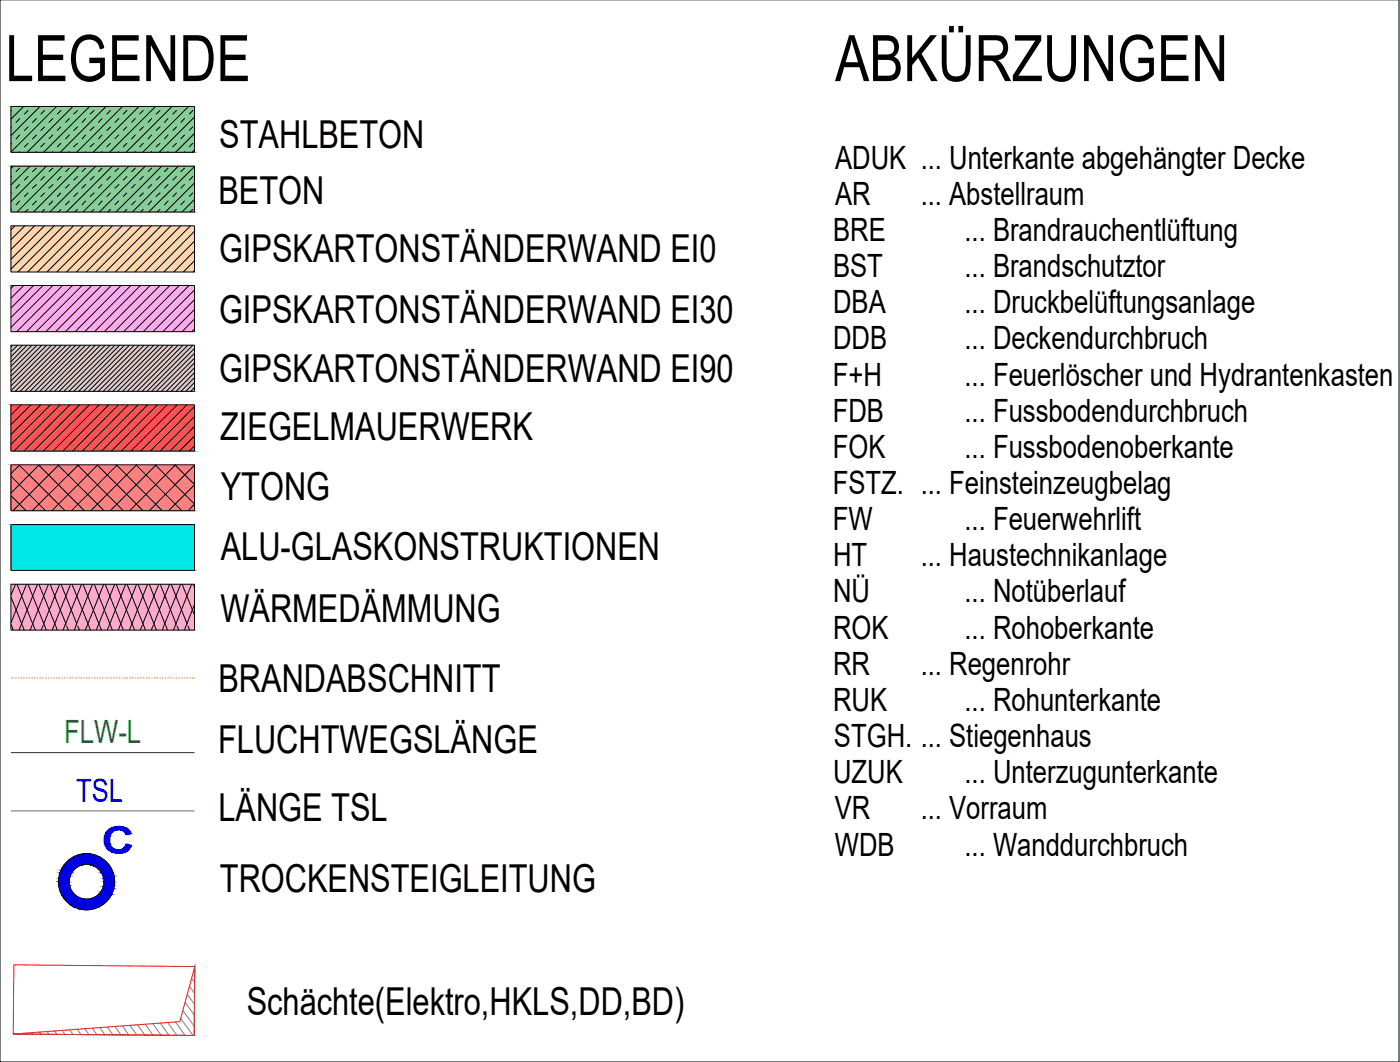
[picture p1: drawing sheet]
<svg xmlns="http://www.w3.org/2000/svg" width="206mm" height="156mm" viewBox="0 0 206 156" stroke-linecap="round" stroke-linejoin="round" font-family="sans-serif">
<!-- layer: G-ANNO-TTLB -->
<path d="M1.6 77l27 6.7v-6.7zM1.6 77l27 6.7h-27z" fill="#00e8e8" stroke="#00e8e8" stroke-width=".15"/>
<g fill="none" stroke="#000" stroke-width=".15">
<path d="M1.6 15.6h27v6.8h-27zM1.7 16.2l-.1 .1M1.7 18.6l-.1 .1M2.9 17.4l-.6 .6M2.9 19.8l-.6 .6M3.5 15.6l-1.9 1.9M4.1 16.2l-.5 .6M4.1 18.6l-.5 .6M5.4 17.4l-.7 .6M5.4 19.8l-.7 .6M5.9 15.6l-4.3 4.3M6.6 16.2l-.6 .6"/>
<path d="M6.6 18.6l-.6 .6M7.8 17.4l-.6 .6M7.8 19.8l-.6 .6M8.3 15.6l-6.7 6.7M9 16.2l-.6 .6M9 18.6l-.6 .6M10.2 17.4l-.6 .6M10.2 19.8l-.6 .6M10.7 15.6l-6.7 6.8M11.4 16.2l-.6 .6M11.4 18.6l-.6 .6M12.6 17.4l-.6 .6"/>
<path d="M12.6 19.8l-.6 .6M13.2 15.6l-6.8 6.8M13.8 16.2l-.6 .6M13.8 18.6l-.6 .6M15 17.4l-.6 .6M15 19.8l-.6 .6M15.6 15.6l-6.8 6.8M16.3 16.2l-.6 .6M16.3 18.6l-.6 .6M17.5 17.4l-.7 .6M17.5 19.8l-.7 .6M18 15.6l-6.7 6.8"/>
<path d="M18.7 16.2l-.6 .6M18.7 18.6l-.6 .6M19.9 17.4l-.6 .6M19.9 19.8l-.6 .6M20.4 15.6l-6.7 6.8M21.1 16.2l-.6 .6M21.1 18.6l-.6 .6M22.3 17.4l-.6 .6M22.3 19.8l-.6 .6M22.9 15.6l-6.8 6.8M23.5 16.2l-.6 .6M23.5 18.6l-.6 .6"/>
<path d="M24.7 17.4l-.6 .6M24.7 19.8l-.6 .6M25.3 15.6l-6.8 6.8M26 16.2l-.6 .6M26 18.6l-.6 .6M27.1 17.4l-.6 .6M27.1 19.8l-.6 .6M27.7 15.6l-6.7 6.8M28.4 16.2l-.6 .6M28.4 18.6l-.6 .6M28.6 17.2l-5.2 5.2M28.6 19.6l-2.8 2.8"/>
<path d="M1.6 24.4h27v6.7h-27zM1.6 33.2h27v6.7h-27zM1.7 21l-.1 .1M1.7 25.9l-.1 .1M1.7 28.3l-.1 .1M1.7 30.7l-.1 .1M1.9 24.4l-.3 .3M2.2 33.2l-.6 .6M2.9 22.2l-.1 .2M2.9 24.7l-.6 .5M2.9 27.1l-.6 .6M2.9 29.5l-.6 .6"/>
<path d="M3.6 33.2l-2 2M4.1 21l-.5 .6M4.1 28.3l-.5 .6M4.1 25.9l-.5 .6M4.1 30.7l-.4 .4M4.4 24.4l-2.8 2.7M5.1 33.2l-3.5 3.4M5.4 22.2l-.2 .2M5.4 29.5l-.7 .6M5.4 24.7l-.7 .5M5.4 27.1l-.7 .6M6.5 33.2l-4.9 4.9"/>
<path d="M6.6 21l-.6 .6M6.6 25.9l-.6 .6M6.6 28.3l-.6 .6M6.6 30.7l-.5 .4M6.8 24.4l-5.2 5.2M7.8 22.2l-.2 .2M7.8 29.5l-.6 .6M7.8 24.7l-.6 .5M7.8 27.1l-.6 .6M8 33.2l-6.4 6.3M9 21l-.6 .6M9 25.9l-.6 .6"/>
<path d="M9 28.3l-.6 .6M9 30.7l-.4 .4M9.2 24.4l-6.7 6.7M9.4 33.2l-6.8 6.7M10.2 22.2l-.2 .2M10.2 24.7l-.6 .5M10.2 27.1l-.6 .6M10.2 29.5l-.6 .6M10.8 33.2l-6.7 6.7M11.4 21l-.6 .6M11.4 25.9l-.6 .6M11.4 28.3l-.6 .6"/>
<path d="M11.4 30.7l-.4 .4M11.6 24.4l-6.7 6.7M12.2 33.2l-6.7 6.7M12.6 22.2l-.1 .2M12.6 24.7l-.6 .5M12.6 27.1l-.6 .6M12.6 29.5l-.6 .6M13.7 33.2l-6.8 6.7M13.8 21l-.6 .6M13.8 25.9l-.6 .6M13.8 28.3l-.6 .6M13.8 30.7l-.4 .4"/>
<path d="M14.1 24.4l-6.8 6.7M15 22.2l-.1 .2M15 24.7l-.6 .5M15 27.1l-.6 .6M15 29.5l-.6 .6M15.1 33.2l-6.8 6.7M16.3 21l-.6 .6M16.3 25.9l-.6 .6M16.3 28.3l-.6 .6M16.3 30.7l-.5 .4M16.5 33.2l-6.7 6.7M16.5 24.4l-6.8 6.7"/>
<path d="M17.5 22.2l-.2 .2M17.5 29.5l-.7 .6M17.5 24.7l-.7 .5M17.5 27.1l-.7 .6M17.9 33.2l-6.7 6.7M18.7 21l-.6 .6M18.7 25.9l-.6 .6M18.7 28.3l-.6 .6M18.7 30.7l-.5 .4M18.9 24.4l-6.7 6.7M19.4 33.2l-6.7 6.7M19.9 22.2l-.2 .2"/>
<path d="M19.9 24.7l-.6 .5M19.9 27.1l-.6 .6M19.9 29.5l-.6 .6M20.8 33.2l-6.7 6.7M21.1 21l-.6 .6M21.1 25.9l-.6 .6M21.1 28.3l-.6 .6M21.1 30.7l-.4 .4M21.3 24.4l-6.7 6.7M22.2 33.2l-6.7 6.7M22.3 22.2l-.2 .2M22.3 24.7l-.6 .5"/>
<path d="M22.3 27.1l-.6 .6M22.3 29.5l-.6 .6M23.5 21l-.6 .6M23.5 25.9l-.6 .6M23.5 28.3l-.6 .6M23.5 30.7l-.4 .4M23.7 33.2l-6.8 6.7M23.7 24.4l-6.7 6.7M24.7 22.2l-.1 .2M24.7 24.7l-.6 .5M24.7 27.1l-.6 .6M24.7 29.5l-.6 .6"/>
<path d="M25.1 33.2l-6.7 6.7M26 21l-.6 .6M26 25.9l-.6 .6M26 28.3l-.6 .6M26 30.7l-.5 .4M26.2 24.4l-6.8 6.7M26.5 33.2l-6.7 6.7M27.1 22.2l-.1 .2M27.1 24.7l-.6 .5M27.1 27.1l-.6 .6M27.1 29.5l-.6 .6M28 33.2l-6.8 6.7"/>
<path d="M28.4 21l-.6 .6M28.4 25.9l-.6 .6M28.4 28.3l-.6 .6M28.4 30.7l-.5 .4M28.6 38.3l-1.7 1.6M28.6 22l-.4 .4M28.6 34l-6 5.9M28.6 35.4l-4.5 4.5M28.6 36.8l-3.1 3.1M28.6 39.7l-.2 .2M28.6 24.4l-6.8 6.7M28.6 26.9l-4.3 4.2"/>
<path d="M28.6 29.3l-1.9 1.8M1.6 41.9h27v6.8h-27zM1.6 50.7h27v6.8h-27zM1.6 59.5h27v6.7h-27zM1.7 59.5h-.1M1.9 50.7l-.3 .2M2 41.9l-.4 .4M2.6 50.7l-1 1M3.1 59.5l-1.5 1.4M3.3 50.7l-1.7 1.7M3.5 41.9l-1.9 1.9M4 50.7l-2.4 2.4"/>
<path d="M4.5 59.5l-2.9 2.9M4.7 50.7l-3.1 3.1M4.9 41.9l-3.3 3.3M5.4 50.7l-3.8 3.8M6 59.5l-4.4 4.3M6.1 50.7l-4.5 4.5M6.3 41.9l-4.7 4.7M6.9 50.7l-5.3 5.2M7.4 59.5l-5.8 5.7M7.6 50.7l-6 6M7.7 41.9l-6.1 6.2M8.3 50.7l-6.7 6.7"/>
<path d="M8.8 59.5l-6.7 6.7M9 50.7l-6.8 6.8M9.2 41.9l-6.7 6.8M9.7 50.7l-6.7 6.8M10.2 59.5l-6.7 6.7M10.5 50.7l-6.8 6.8M10.6 41.9l-6.7 6.8M11.1 50.7l-6.7 6.8M11.7 59.5l-6.7 6.7M11.9 50.7l-6.8 6.8M12.1 41.9l-6.8 6.8M12.6 50.7l-6.8 6.8"/>
<path d="M13.1 59.5l-6.8 6.7M13.3 50.7l-6.7 6.8M13.5 41.9l-6.8 6.8M14 50.7l-6.7 6.8M14.6 59.5l-6.8 6.7M14.7 50.7l-6.7 6.8M14.9 41.9l-6.7 6.8M15.5 50.7l-6.8 6.8M16 59.5l-6.8 6.7M16.2 50.7l-6.8 6.8M16.3 41.9l-6.7 6.8M16.9 50.7l-6.8 6.8"/>
<path d="M17.4 59.5l-6.7 6.7M17.6 50.7l-6.8 6.8M17.8 41.9l-6.8 6.8M18.3 50.7l-6.7 6.8M18.8 59.5l-6.7 6.7M19 50.7l-6.7 6.8M19.2 41.9l-6.8 6.8M19.7 50.7l-6.7 6.8M20.3 59.5l-6.8 6.7M20.4 50.7l-6.7 6.8M20.6 41.9l-6.7 6.8M21.2 50.7l-6.8 6.8"/>
<path d="M21.7 59.5l-6.8 6.7M21.9 50.7l-6.7 6.8M22.1 41.9l-6.8 6.8M22.6 50.7l-6.8 6.8M23.1 59.5l-6.7 6.7M23.3 50.7l-6.7 6.8M23.5 41.9l-6.7 6.8M24 50.7l-6.7 6.8M24.6 59.5l-6.8 6.7M24.7 50.7l-6.7 6.8M24.9 41.9l-6.7 6.8M25.4 50.7l-6.7 6.8"/>
<path d="M26 59.5l-6.7 6.7M26.2 50.7l-6.8 6.8M26.3 41.9l-6.7 6.8M26.9 50.7l-6.7 6.8M27.4 59.5l-6.7 6.7M27.6 50.7l-6.7 6.8M27.8 41.9l-6.8 6.8M28.3 50.7l-6.7 6.8M28.6 45.4l-3.3 3.3M28.6 51.2l-6.3 6.3M28.6 59.7l-6.5 6.5M28.6 51.9l-5.6 5.6"/>
<path d="M28.6 52.6l-4.9 4.9M28.6 53.3l-4.2 4.2M28.6 54l-3.5 3.5M28.6 54.7l-2.7 2.8M28.6 55.4l-2 2.1M28.6 56.1l-1.3 1.4M28.6 56.9l-.6 .6M28.6 42.6l-6.1 6.1M28.6 44l-4.7 4.7M28.6 46.8l-1.8 1.9M28.6 48.3l-.4 .4M1.6 77h27v6.7h-27z"/>
<path d="M1.6 68.3h27v6.7h-27zM1.6 72.8l2.2 2.2M1.6 69.9l5.1 5.1M2.8 68.3l6.8 6.7M2.9 68.3l-1.3 1.2M5.7 68.3l6.7 6.7M5.8 68.3l-4.2 4.1M8.5 68.3l6.8 6.7M8.6 68.3l-6.7 6.7M11.4 68.3l6.7 6.7M11.5 68.3l-6.8 6.7M14.3 68.3l6.7 6.7"/>
<path d="M14.4 68.3l-6.8 6.7M17.1 68.3l6.7 6.7M17.2 68.3l-6.7 6.7M20 68.3l6.7 6.7M20.1 68.3l-6.8 6.7M22.8 68.3l5.8 5.7-1 1M22.9 68.3l-6.7 6.7M25.7 68.3l2.9 2.8M25.8 68.3l-6.8 6.7M28.6 61.1l-5.1 5.1M28.6 62.6l-3.6 3.6M28.6 64l-2.2 2.2"/>
<path d="M28.6 65.5l-.8 .7M28.6 68.3l-6.7 6.7M28.6 71.2l-3.8 3.8M1.6 85.8h27v6.7h-27zM1.6 91.7l.1 .2M1.6 87.6l1.7 4.3M1.7 91.8l.2 .7M2.3 85.8l-.7 1.6M2.5 85.8l2.4 6.1M3.3 91.8l.3 .7M3.9 85.8l-2.3 5.7M4.1 85.8l2.5 6.1"/>
<path d="M4.7 91.8l-.3 .7M4.8 91.7l.4 .8M5.5 85.8l-2.7 6.7M5.7 85.8l2.7 6.7M6.3 91.8l-.2 .7M6.5 91.7l.3 .8M7.1 85.8l-2.3 5.8M7.4 85.8l.8 2M8 87.6l-1.6 4.1M8.1 87.6l1.6 4.1M8.8 85.8l-.8 1.9M9 85.8l2.3 5.9"/>
<path d="M9.6 91.7l-.3 .8M9.8 91.9l.2 .6M10.4 85.8l-2.7 6.7M10.6 85.8l2.7 6.7M11.3 91.6l-.4 .9M11.4 91.9l.3 .6M12 85.8l-2.4 6M12.2 85.8l2.7 6.7M13.6 85.8l-2.4 6M13.8 85.8l2.7 6.7M15.2 85.8l-2.7 6.7M15.5 85.8l2.6 6.7"/>
<path d="M16.8 85.8l-2.7 6.7M17.1 85.8l2.7 6.7M18.5 85.8l-2.8 6.7M18.7 85.8l2.4 6.1M20.1 85.8l-2.7 6.7M20.3 85.8l2.4 6.1M20.9 91.8l-.3 .7M21 91.7l.4 .8M21.7 85.8l-2.7 6.7M21.9 85.8l2.4 6.1M22.5 91.8l-.3 .7M22.6 91.7l.4 .8"/>
<path d="M23.3 85.8l-2.3 5.8M23.5 85.8l2.4 5.9M24.1 91.8l-.3 .7M24.2 87.6l-1.6 4.1M24.4 91.9l.2 .6M24.9 85.8l-.8 1.9M25.1 85.8l2.4 5.9M25.8 91.7l-.3 .8M26 91.9l.2 .6M26.5 85.8l-2.4 6M26.8 85.8l1.8 4.5M27.4 91.6l-.3 .9"/>
<path d="M27.6 91.9l.3 .6M28.2 85.8l-2.4 6M28.4 85.8l.2 .5M28.6 88.7l-1.2 3.1"/>
<circle cx="12.7" cy="129.4" r="2.56"/>
<circle cx="12.7" cy="129.4" r="4.1"/>
</g>
<path d="M1.6 59.5l27 6.7v-6.7zM1.6 59.5l27 6.7h-27z" fill="#ff5353" stroke="#ff5353" stroke-width=".15"/>
<path d="M1.6 50.7l27 6.8v-6.8zM1.6 50.7l27 6.8h-27z" fill="#e2c7c7" stroke="#e2c7c7" stroke-width=".15"/>
<path d="M1.6 85.8l27 6.7v-6.7zM1.6 85.8l27 6.7h-27z" fill="#ffaacd" stroke="#ffaacd" stroke-width=".15"/>
<path d="M1.6 41.9l27 6.8v-6.8zM1.6 41.9l27 6.8h-27z" fill="#ffaaf0" stroke="#ffaaf0" stroke-width=".15"/>
<g fill="#86ce98" stroke="#86ce98" stroke-width=".15">
<path d="M1.6 15.6l27 6.8v-6.8zM1.6 15.6l27 6.8h-27z"/>
<path d="M1.6 24.4l27 6.7v-6.7zM1.6 24.4l27 6.7h-27z"/>
</g>
<path d="M1.6 33.2l27 6.7v-6.7zM1.6 33.2l27 6.7h-27z" fill="#ffd5aa" stroke="#ffd5aa" stroke-width=".15"/>
<g fill="#00f" stroke="#00f" stroke-width=".15">
<path d="M12.1 125.4h1.2z"/>
<path d="M11.4 133.4h2.6l-.7 .1z"/>
<path d="M12.1 125.4l1.9 .2-.7-.2zM11.4 125.6l.7-.2 1.9 .2z"/>
<path d="M11.4 125.6l3.2 .2-.6-.2zM10.8 125.8l.6-.2 3.2 .2z"/>
<path d="M10.8 125.8l4.3 .4-.5-.4zM10.3 126.2l.5-.4 4.3 .4z"/>
<path d="M10.3 126.2l5.3 .4-.5-.4zM9.8 126.6l.5-.4 5.3 .4z"/>
<path d="M9.8 126.6l6.1 .3-.3-.3zM9.8 126.6l6.1 .3h-6.4z"/>
<path d="M13 126.9l3 .1-.1-.1zM13 126.9l3 .1z"/>
<path d="M9.5 126.9l2.5 .1 .5-.1zM9.5 126.9l2.5 .1h-2.6z"/>
<path d="M13.4 127l2.6 .1zM13.4 127l2.6 .1z"/>
<path d="M9.4 127h2.6zM9.4 127l2.5 .1z"/>
<path d="M13.5 127.1l2.6 .1-.1-.1zM13.5 127.1l2.6 .1h-2.3z"/>
<path d="M9.4 127.1l2.2 .1 .3-.1zM9.4 127.1l2.2 .1h-2.3z"/>
<path d="M13.8 127.2l2.5 .2-.2-.2zM13.8 127.2l2.5 .2h-2z"/>
<path d="M9.3 127.2l1.9 .2 .4-.2zM9.3 127.2l1.9 .2h-2.1z"/>
<path d="M14.3 127.4l2.1 .2-.1-.2zM14.3 127.4l2.1 .2h-2z"/>
<path d="M9.1 127.4l1.9 .2 .2-.2zM9.1 127.4l1.9 .2h-1.9z"/>
<path d="M14.4 127.6l2 .2v-.2zM14.4 127.6l2 .2h-1.8z"/>
<path d="M9.1 127.6l1.7 .2 .2-.2zM9.1 127.6l1.7 .2h-1.8z"/>
<path d="M14.6 127.8l2 .4-.2-.4zM14.6 127.8l2 .4h-1.7z"/>
<path d="M9 127.8l1.5 .4 .3-.4zM9 127.8l1.5 .4h-1.7z"/>
<path d="M14.9 128.2h1.7zM14.9 128.2h1.7z"/>
<path d="M8.8 128.2h1.7zM8.8 128.2h1.7z"/>
<path d="M14.9 128.2l1.8 .4-.1-.4zM14.9 128.2l1.8 .4h-1.6z"/>
<path d="M8.8 128.2l1.5 .4 .2-.4zM8.8 128.2l1.5 .4h-1.6z"/>
<path d="M15.1 128.6l1.7 .2-.1-.2zM15.1 128.6l1.7 .2h-1.6z"/>
<path d="M8.7 128.6l1.5 .2 .1-.2zM8.7 128.6l1.5 .2h-1.6z"/>
<path d="M15.2 128.8l1.6 .2v-.2zM15.2 128.8l1.6 .2h-1.6z"/>
<path d="M8.6 128.8l1.6 .2v-.2zM8.6 128.8l1.6 .2h-1.6z"/>
<path d="M15.2 129l1.6 .5v-.5zM15.2 129l1.6 .5h-1.5z"/>
<path d="M8.6 129l1.6 .5v-.5zM8.6 129l1.6 .5h-1.6z"/>
<path d="M15.3 129.5l1.5 .5v-.5zM15.3 129.5l1.5 .5h-1.6z"/>
<path d="M8.6 129.5l1.6 .5v-.5zM8.6 129.5l1.6 .5h-1.6z"/>
<path d="M15.2 130l1.6 .1v-.1zM15.2 130l1.6 .1h-1.6z"/>
<path d="M8.6 130l1.6 .1v-.1zM8.6 130l1.6 .1h-1.6z"/>
<path d="M15.2 130.1l1.5 .4 .1-.4zM15.2 130.1l1.5 .4h-1.6z"/>
<path d="M8.6 130.1l1.7 .4-.1-.4zM8.6 130.1l1.7 .4h-1.6z"/>
<path d="M15.1 130.5l1.5 .2 .1-.2zM15.1 130.5l1.5 .2h-1.7z"/>
<path d="M8.7 130.5l1.8 .2-.2-.2zM8.7 130.5l1.8 .2h-1.7z"/>
<path d="M14.9 130.7l1.7 .2v-.2zM14.9 130.7l1.7 .2h-1.7z"/>
<path d="M8.8 130.7l1.8 .2-.1-.2zM8.8 130.7l1.8 .2h-1.8z"/>
<path d="M14.9 130.9l1.5 .4 .2-.4zM14.9 130.9l1.5 .4h-1.9z"/>
<path d="M8.8 130.9l2.1 .4-.3-.4zM8.8 130.9l2.1 .4h-1.9z"/>
<path d="M14.5 131.3l1.9 .1v-.1zM14.5 131.3l1.9 .1h-2z"/>
<path d="M9 131.3l2 .1-.1-.1zM9 131.3l2 .1h-1.9z"/>
<path d="M14.4 131.4l1.8 .2 .2-.2zM14.1 131.6l.3-.2 1.8 .2z"/>
<path d="M9.1 131.4l2.2 .2-.3-.2zM9.1 131.4l2.2 .2h-2.1z"/>
<path d="M14.1 131.6l2 .2 .1-.2zM13.7 131.8l.4-.2 2 .2z"/>
<path d="M9.2 131.6l2.5 .2-.4-.2zM9.2 131.6l2.5 .2h-2.3z"/>
<path d="M13.7 131.8l2.3 .1 .1-.1zM13.5 131.9l.2-.1 2.3 .1z"/>
<path d="M9.4 131.8l2.5 .1-.2-.1zM9.4 131.8l2.5 .1h-2.5z"/>
<path d="M13.5 131.9l2.5 .1v-.1zM13.2 132l.3-.1 2.5 .1z"/>
<path d="M9.4 131.9l2.8 .1-.3-.1zM9.4 131.9l2.8 .1h-2.7z"/>
<path d="M13.2 132h2.8zM12.7 132.1h3.2z"/>
<path d="M9.5 132l3.2 .1zM9.5 132l3.2 .1z"/>
<path d="M9.5 132.1l6.1 .3 .3-.3zM9.5 132.1l6.1 .3h-5.8z"/>
<path d="M9.8 132.4l5.3 .4 .5-.4zM9.8 132.4l5.3 .4h-4.8z"/>
<path d="M10.3 132.8l4.3 .4 .5-.4zM10.3 132.8l4.3 .4h-3.8z"/>
<path d="M10.8 133.2l3.2 .2 .6-.2zM10.8 133.2l3.2 .2h-2.6z"/>
<path d="M11.4 133.4l.7 .1h1.2zM12.1 133.5h1.2l-.6 .1z"/>
</g>
<path d="M1.6 68.3l27 6.7v-6.7zM1.6 68.3l27 6.7h-27z" fill="#ff8080" stroke="#ff8080" stroke-width=".15"/>
<g fill="none" stroke="#ff8000" stroke-width=".15">
<path d="M1.6 99.5h.4M2.2 99.5h.2M2.6 99.5h.2M3 99.5h.2M3.4 99.5h.2M3.8 99.5h.2M4.2 99.5h.2M4.6 99.5h.2M5 99.5h.2M5.4 99.5h.2M5.8 99.5h.2M6.2 99.5h.2"/>
<path d="M6.6 99.5h.2M7 99.5h.2M7.4 99.5h.2M7.8 99.5h.2M8.2 99.5h.2M8.6 99.5h.2M9 99.5h.2M9.4 99.5h.2M9.8 99.5h.2M10.2 99.5h.2M10.6 99.5h.2M11 99.5h.2"/>
<path d="M11.4 99.5h.2M11.8 99.5h.2M12.2 99.5h.2M12.6 99.5h.2M13 99.5h.2M13.4 99.5h.2M13.8 99.5h.2M14.2 99.5h.2M14.6 99.5h.2M15 99.5h.2M15.4 99.5h.2M15.8 99.5h.2"/>
<path d="M16.2 99.5h.2M16.6 99.5h.2M17 99.5h.2M17.4 99.5h.2M17.8 99.5h.2M18.2 99.5h.2M18.6 99.5h.2M19 99.5h.2M19.4 99.5h.2M19.8 99.5h.2M20.2 99.5h.2M20.6 99.5h.2"/>
<path d="M21 99.5h.2M21.4 99.5h.2M21.8 99.5h.2M22.2 99.5h.2M22.6 99.5h.2M23 99.5h.2M23.4 99.5h.2M23.8 99.5h.2M24.2 99.5h.2M24.6 99.5h.2M25 99.5h.2M25.4 99.5h.2"/>
<path d="M25.8 99.5h.2M26.2 99.5h.2M26.6 99.5h.2M27 99.5h.2M27.4 99.5h.2M27.8 99.5h.2M28.2 99.5h.4"/>
</g>
<path d="M1.6 110.5h27" fill="none" stroke="#008000" stroke-width=".15"/>
<path d="M1.6 119.1h27" fill="none" stroke="#00f" stroke-width=".15"/>
<!-- layer: New_255 Plangrafiken_Pen_No__39 -->
<g fill="none" stroke="#808080" stroke-width=".15">
<path d="M2.5 151.8h.1M3.6 151.7v.1M4.7 151.6l.1 .2M5.8 151.5l.2 .3M6.9 151.4l.3 .5M8 151.4l.3 .5M9.1 151.3l.4 .6M10.2 151.2l.5 .7M11.3 151.1l.6 .8M12.4 151l.7 .9M13.5 150.9l.7 1M14.6 150.9l.8 1"/>
<path d="M15.8 150.8l.8 1.1M16.9 150.7l.9 1.2M18 150.6l.9 1.3M19.1 150.6l1 1.3M20.2 150.5l1.1 1.5M21.3 150.4l1.2 1.6M22.4 150.3l1.3 1.7M23.5 150.2l1.3 1.8M24.6 150.1l1.4 1.9M25.8 150l1.4 2M26.5 149.5l1.9 2.5M26.9 148.4l1.6 2.3"/>
<path d="M27.2 147.2l1.4 1.9M27.5 146l1.1 1.5M27.9 144.8l.7 1.1M28.2 143.6l.4 .6M28.5 142.5l.1 .1"/>
</g>
<!-- layer: New_255 Plangrafiken_Pen_No__21 -->
<path d="M1.9 151.8l24.5-1.8 2.2-8.1-.1 10.1z" fill="none" stroke="#f00" stroke-width=".15"/>
<!-- layer: New_HKLS1_Pen_No__21 -->
<path d="M2 141.7l26.6 .2-.1 10.1-26.6-.2z" fill="none" stroke="#f00" stroke-width=".15"/>
<!-- layer: 0 -->
<path d="M0 0h205.5v155.9h-205.5z" fill="none" stroke="#000" stroke-width=".15"/>
<g font-size="9.4">
<text x=".8" y="11.9">LEGENDE</text>
<text x="122.7" y="11.9">ABKÜRZUNGEN</text>
</g>
<g font-size="5.7">
<text x="32.2" y="21.8">STAHLBETON</text>
<text x="32.1" y="29.9">BETON</text>
<text x="32.2" y="38.5">GIPSKARTONSTÄNDERWAND EI0</text>
<text x="32.2" y="47.4">GIPSKARTONSTÄNDERWAND EI30</text>
<text x="32.2" y="56.1">GIPSKARTONSTÄNDERWAND EI90</text>
<text x="32.3" y="64.7">ZIEGELMAUERWERK</text>
<text x="32.4" y="73.4">YTONG</text>
<text x="32.4" y="82.3">ALU-GLASKONSTRUKTIONEN</text>
<text x="32.4" y="91.4">WÄRMEDÄMMUNG</text>
<text x="32.1" y="101.5">BRANDABSCHNITT</text>
<text x="32" y="110.5">FLUCHTWEGSLÄNGE</text>
<text x="32.1" y="120.5">LÄNGE TSL</text>
<text x="32.3" y="131">TROCKENSTEIGLEITUNG</text>
<text x="36.2" y="149.1">Schächte(Elektro,HKLS,DD,BD)</text>
</g>
<text font-size="5.7" fill="#00f" x="14.9" y="125.4">C</text>
<g font-size="4.7">
<text x="122.7" y="24.8">ADUK ... Unterkante abgehängter Decke</text>
<text x="122.4" y="35.4">BRE</text>
<text x="122.7" y="30.1">AR</text>
<text x="135.3" y="30.1">... Abstellraum</text>
<text x="141.7" y="35.4">... Brandrauchentlüftung</text>
<text x="122.4" y="40.7">BST</text>
<text x="141.7" y="40.7">... Brandschutztor</text>
<text x="122.4" y="46">DBA</text>
<text x="141.7" y="46">... Druckbelüftungsanlage</text>
<text x="122.4" y="51.3">DDB</text>
<text x="141.7" y="51.3">... Deckendurchbruch</text>
<text x="122.3" y="56.6">F+H</text>
<text x="141.7" y="56.6">... Feuerlöscher und Hydrantenkasten</text>
<text x="122.3" y="61.9">FDB</text>
<text x="141.7" y="61.9">... Fussbodendurchbruch</text>
<text x="122.3" y="67.2">FOK</text>
<text x="141.7" y="67.2">... Fussbodenoberkante</text>
<text x="122.3" y="72.5">FSTZ. ... Feinsteinzeugbelag</text>
<text x="122.3" y="77.8">FW</text>
<text x="141.7" y="77.8">... Feuerwehrlift</text>
<text x="122.4" y="83.2">HT</text>
<text x="135.3" y="83.2">... Haustechnikanlage</text>
<text x="122.4" y="88.4">NÜ</text>
<text x="141.7" y="88.4">... Notüberlauf</text>
<text x="122.4" y="93.8">ROK</text>
<text x="141.7" y="93.8">... Rohoberkante</text>
<text x="122.4" y="99.1">RR</text>
<text x="135.3" y="99.1">... Regenrohr</text>
<text x="122.4" y="104.4">RUK</text>
<text x="141.7" y="104.4">... Rohunterkante</text>
<text x="122.5" y="109.7">STGH. ... Stiegenhaus</text>
<text x="122.4" y="115">UZUK</text>
<text x="141.7" y="115">... Unterzugunterkante</text>
<text x="122.6" y="120.3">VR</text>
<text x="122.6" y="125.6">WDB</text>
<text x="135.3" y="120.3">... Vorraum</text>
<text x="141.7" y="125.6">... Wanddurchbruch</text>
</g>
<text font-size="4.7" fill="#008040" x="9.4" y="109.1">FLW-L</text>
<text font-size="4.7" fill="#00f" x="11.2" y="117.7">TSL</text>
</svg>
